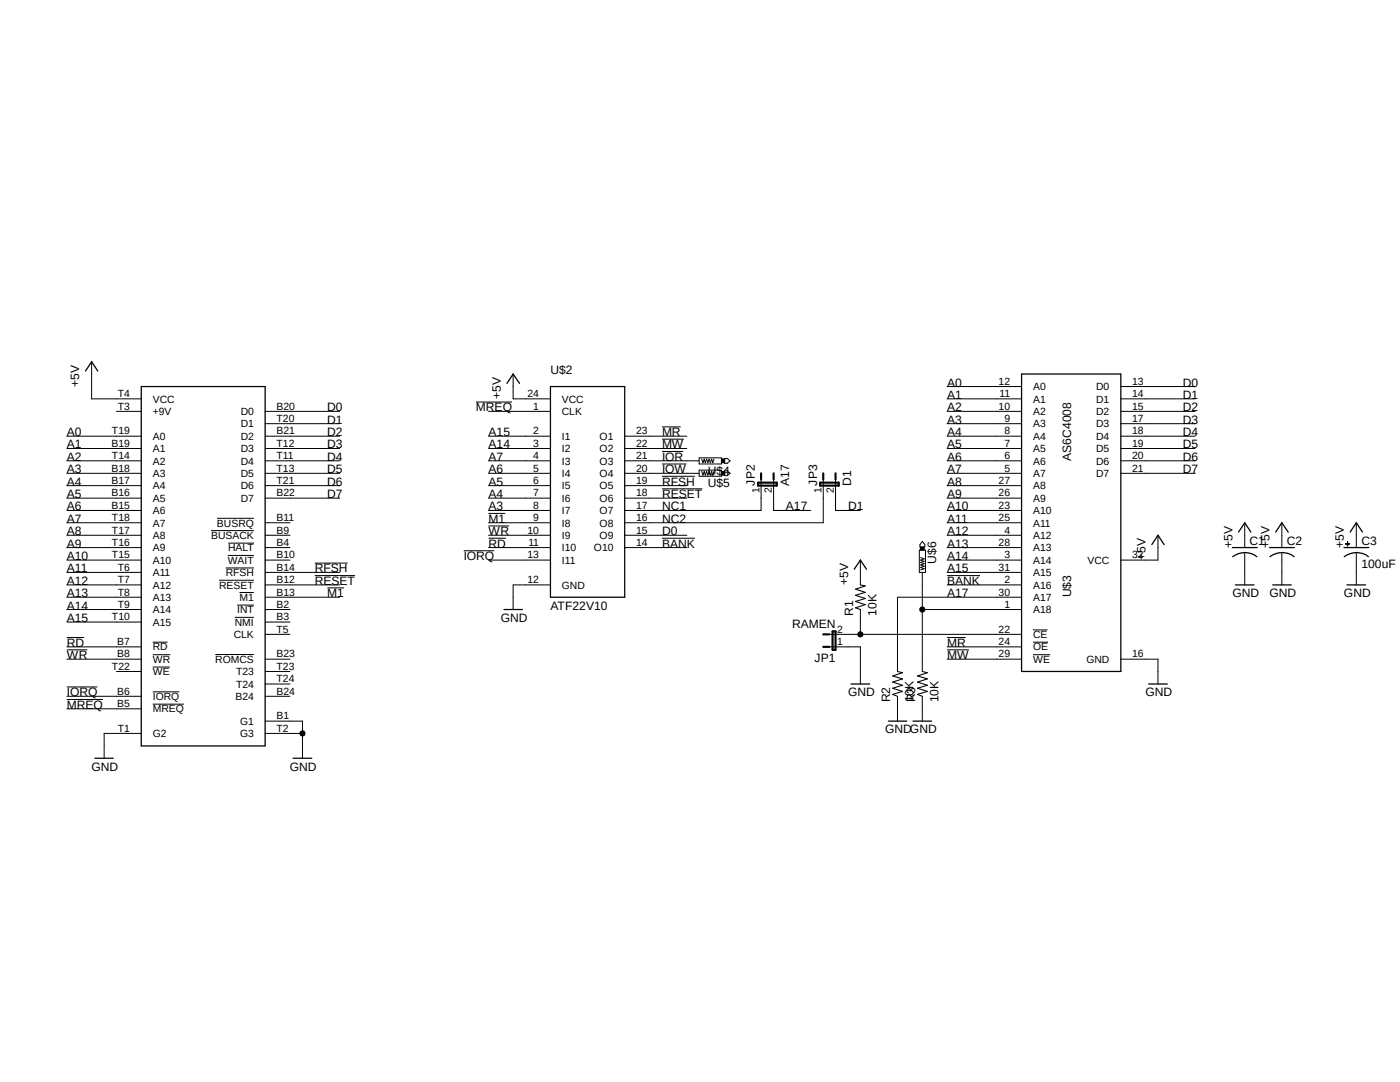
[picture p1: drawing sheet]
<svg xmlns="http://www.w3.org/2000/svg" width="279mm" height="216mm" viewBox="0 0 279 216" stroke-linecap="round" stroke-linejoin="round" font-family="sans-serif">
<path d="M12.7 69.9l266.7 84.5M279.4 69.9l-266.7 84.5" fill="none" stroke="#fff" stroke-width=".2"/>
<g fill="none" stroke="#000" stroke-width=".2">
<path d="M18.3 72.2v7.4h9.9M102.4 74.6v5h7.5M189 79.6h14.9M189 77.1h14.9M223.7 79.6h14.8M223.7 77.1h14.8M13.3 87h14.9M13.3 89.5h14.9M13.3 91.9h14.9M13.3 94.4h14.9M13.3 96.9h14.9M13.3 99.4h14.9"/>
<path d="M23.2 82.1h5M52.9 87h14.9M52.9 89.5h14.9M52.9 91.9h14.9M52.9 94.4h14.9M52.9 96.9h14.9M52.9 99.4h14.9M52.9 82.1h14.9M52.9 84.5h14.9M95 80.2h7.2M97.5 87h12.4M97.5 89.5h12.4"/>
<path d="M97.5 91.9h12.4M97.5 94.4h12.4M97.5 96.9h12.4M97.5 99.4h12.4M97.5 82.1h12.4M124.7 87h12.4M124.7 89.5h12.4M124.7 91.9h14.8M124.7 94.4h14.8M124.7 96.9h12.4M124.7 99.4h12.4M132.1 85.2h3.7"/>
<path d="M132.1 87.6h4.4M132.1 90.1h4.3M132.1 92.6h4.9M132.1 95h6.6M132.1 97.5h8.1M139.5 91.4h4.5v1.2h-4.5zM139.5 93.8h4.5v1.2h-4.5zM140 91.6l.3 .7 .2-.7 .3 .7 .2-.7 .3 .7 .2-.7 .3 .7 .2-.7 .2 .7 .3-.7M140 94.1l.3 .7 .2-.7 .3 .7 .2-.7 .3 .7 .2-.7 .3 .7 .2-.7 .2 .7 .3-.7M144 91.6h.6v.7h-.6zM144 94.1h.6v.7h-.6zM144.6 91.5h.5l.6 .4-.6 .6h-.5z"/>
<path d="M144.6 93.9h.5l.6 .5-.6 .5h-.5zM151.9 95.7v6.2h-27.2M154.4 95.7v6.2h7.4M164.3 95.7v8.6h-39.6M166.8 95.7v6.2h4.9M189 87h14.9M189 89.5h14.9M189 91.9h14.9M189 94.4h14.9M189 96.9h14.9M189 99.4h14.9M189 82.1h14.9"/>
<path d="M189 84.5h14.9M223.7 87h14.8M223.7 89.5h14.8M223.7 91.9h14.8M223.7 94.4h14.8M223.7 82.1h14.8M223.7 84.5h14.8M13.3 101.9h14.9M13.3 104.3h14.9M13.3 106.8h14.9M13.3 109.3h14.9M13.3 111.8h14.9"/>
<path d="M13.3 114.2h14.9M13.3 116.7h14.9M13.3 119.2h14.9M42.1 105.9h8.6M43.3 103.4h7.4M43.7 115.8h7M45 113.3h5.7M45.5 110.8h5.2M45.6 108.4h5.1M47.8 118.2h2.9M52.9 104.3h5M52.9 106.8h5"/>
<path d="M52.9 109.3h5M52.9 111.8h5M52.9 114.2h14.9M52.9 116.7h14.9M52.9 119.2h14.9M62.8 114.9h8.1M62.8 112.4h6.6M65.3 117.3h3.4M92.5 109.9h6.1M97.5 102.4h3.3M97.5 107.4h3.5M97.5 104.9h4.1"/>
<path d="M97.5 101.9h12.4M97.5 104.3h12.4M97.5 106.8h12.4M97.5 109.3h12.4M97.5 111.8h12.4M109.9 116.7h-7.5v4.9M124.7 106.8h12.4M124.7 109.3h12.4M132.1 107.4h6.6M171.7 111.8v4.9M183.5 109.8h1.2v4.4h-1.2zM183.7 109.2h.7v.6h-.7z"/>
<path d="M183.7 111.3l.7 .2-.7 .3 .7 .2-.7 .2 .7 .3-.7 .2 .7 .3-.7 .2 .7 .3-.7 .2M184.1 114.2v19.8M184.1 108l.5 .7v.4h-1v-.4zM189 114.9h6.6M189 101.9h14.9M189 104.3h14.9M189 106.8h14.9M189 109.3h14.9M189 111.8h14.9M189 114.2h14.9M189 116.7h14.9M203.9 119.2h-24.8v14.8"/>
<path d="M231.1 106.8v5h-7.4M248.4 104.3v5M248.4 110.3v6.4M255.8 104.3v5M255.8 110.3v6.4M268.5 108.5l.9 .1zM268.9 108.1l.1 .9zM270.7 104.3v5M270.7 110.3v6.4M13.3 139.6h7.2M13.3 127.2h3.5M13.3 129.7h4.1"/>
<path d="M13.3 137.1h6.1M13.3 121.6h14.9M13.3 124.1h14.9M13.3 138.9h14.9M13.3 129.1h14.9M13.3 131.5h14.9M23.2 134h5M30.5 138h5.3M30.5 128.1h2.9M30.5 130.6h3.5M30.5 133.1h3.4M43 130.6h7.7"/>
<path d="M46.9 123.2h3.8M47.3 120.7h3.4M52.9 121.6h5M52.9 124.1h5M52.9 138.9h5M52.9 131.5h5M52.9 134h5M52.9 136.5h5M52.9 126.6h5M165.5 129.1h6.2v7.4M165.5 126.6h38.4M171.7 121.6v5"/>
<path d="M179.1 138.9v5M184.1 121.6h19.8M184.1 138.9v5M189 127.2h3.7M189 129.7h4.4M189 129.1h14.9M189 131.5h14.9M206.2 128.1h3M206.2 130.6h3.4M206.2 125.7h2.8M223.7 131.5h7.4v5M13.3 141.4h14.9"/>
<path d="M28.2 146.3h-7.4v5M30.5 140.5h6.2M52.9 143.9h7.5v7.4M52.9 146.3h7.5"/>
<circle cx="171.7" cy="126.6" r=".51"/>
<circle cx="184.1" cy="121.6" r=".51"/>
<circle cx="60.4" cy="146.3" r=".51"/>
</g>
<g fill="none" stroke="#000" stroke-width=".25">
<path d="M17.1 74l1.2-1.8 1.2 1.8M28.2 77.1h24.7v71.7h-24.7zM101.2 76.5l1.2-1.9 1.3 1.9M109.9 77.1h14.8v42.1h-14.8zM203.9 74.6h19.8v59.4h-19.8zM170.5 113.6l1.2-1.8 1.2 1.8M229.9 108.7l1.2-1.9 1.2 1.9M246 109.3h4.9M246.5 116.7h3.8M247.2 106.2l1.2-1.9 1.2 1.9M248.4 110.2a3.8 3.8 0 0 1 2.4 .9M248.4 110.3a4.1 4.1 0 0 0-2.4 .8"/>
<path d="M253.4 109.3h4.9M254 116.7h3.7M254.6 106.2l1.2-1.9 1.3 1.9M255.8 110.2a3.8 3.8 0 0 1 2.5 .9M255.8 110.3a3.9 3.9 0 0 0-2.4 .8M268.2 109.3h5M268.8 116.7h3.7M269.5 106.2l1.2-1.9 1.2 1.9M270.7 110.2a3.8 3.8 0 0 1 2.4 .9M270.7 110.3a4.1 4.1 0 0 0-2.4 .8M100.6 121.6h3.7M169.8 136.5h3.8"/>
<path d="M229.2 136.5h3.8M18.9 151.3h3.7M58.5 151.3h3.7M177.3 143.9h3.7M182.2 143.9h3.7"/>
</g>
<path d="M151.3 96.3h3.7v.6h-3.7zM151.9 94.4v1.3M154.4 94.4v1.3M163.7 96.3h3.7v.6h-3.7zM164.3 94.4v1.3M166.8 94.4v1.3M164.3 129.1h1.2M164.3 126.6h1.2M166.2 126h.6v3.7h-.6z" fill="none" stroke="#000" stroke-width=".42"/>
<path d="M171.7 116.7l1 .2-2 .7 2 .6-2 .6 2 .6-2 .6 2 .6-2 .7 1 .3M179.1 134l1 .2-2 .7 2 .6-2 .6 2 .6-2 .6 2 .7-2 .6 1 .3M184.1 134l1 .2-2 .7 2 .6-2 .6 2 .6-2 .6 2 .7-2 .6 1 .3" fill="none" stroke="#000" stroke-width=".21"/>
<g fill="#000">
<path d="M144 91.6h.6v.7h-.6z" fill-rule="evenodd"/>
<path d="M144 94.1h.6v.7h-.6z" fill-rule="evenodd"/>
<path d="M183.7 109.2h.7v.6h-.7z" fill-rule="evenodd"/>
<path d="M268.5 108.5l.9 .1z" fill-rule="evenodd"/>
<path d="M268.9 108.1l.1 .9z" fill-rule="evenodd"/>
<circle cx="171.7" cy="126.6" r=".51"/>
<circle cx="184.1" cy="121.6" r=".51"/>
<circle cx="60.4" cy="146.3" r=".51"/>
</g>
<g font-size="2.4">
<text x="15.8" y="77.1" transform="rotate(-90 15.8 77.1)">+5V</text>
<text x="109.9" y="74.7">U$2</text>
<text x="189" y="77.1">A0</text>
<text x="236.1" y="77.1">D0</text>
<text x="65.3" y="82.1">D0</text>
<text x="95" y="82.1">MREQ</text>
<text x="99.9" y="79.6" transform="rotate(-90 99.9 79.6)">+5V</text>
<text x="189" y="79.6">A1</text>
<text x="189" y="82.1">A2</text>
<text x="236.1" y="79.6">D1</text>
<text x="236.1" y="82.1">D2</text>
<text x="13.3" y="87">A0</text>
<text x="13.3" y="89.5">A1</text>
<text x="65.3" y="84.5">D1</text>
<text x="65.3" y="87">D2</text>
<text x="65.3" y="89.5">D3</text>
<text x="97.5" y="87">A15</text>
<text x="97.5" y="89.5">A14</text>
<text x="132.1" y="87">MR</text>
<text x="132.1" y="89.5">MW</text>
<text x="189" y="89.5">A5</text>
<text x="189" y="87">A4</text>
<text x="189" y="84.5">A3</text>
<text x="236.1" y="84.5">D3</text>
<text x="236.1" y="87">D4</text>
<text x="236.1" y="89.5">D5</text>
<text x="13.3" y="91.9">A2</text>
<text x="13.3" y="94.4">A3</text>
<text x="65.3" y="91.9">D4</text>
<text x="65.3" y="94.4">D5</text>
<text x="97.5" y="91.9">A7</text>
<text x="97.5" y="94.4">A6</text>
<text x="132.1" y="91.9">IOR</text>
<text x="132.1" y="94.4">IOW</text>
<text x="141.3" y="94.7">U$4</text>
<text x="189" y="94.4">A7</text>
<text x="189" y="91.9">A6</text>
<text x="213.8" y="91.9" transform="rotate(-90 213.8 91.9)">AS6C4008</text>
<text x="236.1" y="91.9">D6</text>
<text x="236.1" y="94.4">D7</text>
<text x="13.3" y="101.9">A6</text>
<text x="13.3" y="99.4">A5</text>
<text x="13.3" y="96.9">A4</text>
<text x="65.3" y="96.9">D6</text>
<text x="65.3" y="99.4">D7</text>
<text x="97.5" y="96.9">A5</text>
<text x="97.5" y="99.4">A4</text>
<text x="97.5" y="101.9">A3</text>
<text x="132.1" y="96.9">RFSH</text>
<text x="132.1" y="99.4">RESET</text>
<text x="132.1" y="101.9">NC1</text>
<text x="141.3" y="97.2">U$5</text>
<text x="150.7" y="96.9" transform="rotate(-90 150.7 96.9)">JP2</text>
<text x="156.8" y="101.9">A17</text>
<text x="157.5" y="96.9" transform="rotate(-90 157.5 96.9)">A17</text>
<text x="163.1" y="96.9" transform="rotate(-90 163.1 96.9)">JP3</text>
<text x="169.2" y="101.9">D1</text>
<text x="169.8" y="96.9" transform="rotate(-90 169.8 96.9)">D1</text>
<text x="189" y="96.9">A8</text>
<text x="189" y="99.4">A9</text>
<text x="189" y="101.9">A10</text>
<text x="13.3" y="106.8">A8</text>
<text x="13.3" y="104.3">A7</text>
<text x="97.5" y="104.3">M1</text>
<text x="97.5" y="106.8">WR</text>
<text x="132.1" y="106.8">D0</text>
<text x="132.1" y="104.3">NC2</text>
<text x="189" y="104.3">A11</text>
<text x="189" y="106.8">A12</text>
<text x="13.3" y="109.3">A9</text>
<text x="13.3" y="111.8">A10</text>
<text x="92.5" y="111.8">IORQ</text>
<text x="97.5" y="109.3">RD</text>
<text x="132.1" y="109.3">BANK</text>
<text x="186.8" y="112.5" transform="rotate(-90 186.8 112.5)">U$6</text>
<text x="189" y="109.3">A13</text>
<text x="189" y="111.8">A14</text>
<text x="228.6" y="111.8" transform="rotate(-90 228.6 111.8)">+5V</text>
<text x="246" y="109.3" transform="rotate(-90 246 109.3)">+5V</text>
<text x="249.4" y="108.7">C1</text>
<text x="253.4" y="109.3" transform="rotate(-90 253.4 109.3)">+5V</text>
<text x="256.8" y="108.7">C2</text>
<text x="268.2" y="109.3" transform="rotate(-90 268.2 109.3)">+5V</text>
<text x="271.7" y="108.7">C3</text>
<text x="271.7" y="113.4">100uF</text>
<text x="13.3" y="114.2">A11</text>
<text x="13.3" y="116.7">A12</text>
<text x="13.3" y="119.2">A13</text>
<text x="62.8" y="114.2">RFSH</text>
<text x="62.8" y="116.7">RESET</text>
<text x="65.3" y="119.2">M1</text>
<text x="169.2" y="116.7" transform="rotate(-90 169.2 116.7)">+5V</text>
<text x="189" y="114.2">A15</text>
<text x="189" y="116.7">BANK</text>
<text x="189" y="119.2">A17</text>
<text x="213.8" y="119.2" transform="rotate(-90 213.8 119.2)">U$3</text>
<text x="246" y="119.2">GND</text>
<text x="253.4" y="119.2">GND</text>
<text x="268.2" y="119.2">GND</text>
<text x="13.3" y="124.1">A15</text>
<text x="13.3" y="121.6">A14</text>
<text x="99.9" y="124.1">GND</text>
<text x="109.9" y="121.6">ATF22V10</text>
<text x="158.1" y="125.2">RAMEN</text>
<text x="170.3" y="122.9" transform="rotate(-90 170.3 122.9)">R1</text>
<text x="174.9" y="122.9" transform="rotate(-90 174.9 122.9)">10K</text>
<text x="13.3" y="129.1">RD</text>
<text x="13.3" y="131.5">WR</text>
<text x="189" y="129.1">MR</text>
<text x="189" y="131.5">MW</text>
<text x="162.6" y="132">JP1</text>
<text x="13.3" y="141.4">MREQ</text>
<text x="13.3" y="138.9">IORQ</text>
<text x="169.2" y="138.9">GND</text>
<text x="177.7" y="140.2" transform="rotate(-90 177.7 140.2)">R2</text>
<text x="182.3" y="140.2" transform="rotate(-90 182.3 140.2)">10K</text>
<text x="182.6" y="140.2" transform="rotate(-90 182.6 140.2)">R3</text>
<text x="187.3" y="140.2" transform="rotate(-90 187.3 140.2)">10K</text>
<text x="228.6" y="138.9">GND</text>
<text x="176.7" y="146.3">GNDGND</text>
<text x="18.3" y="153.8">GND</text>
<text x="57.9" y="153.8">GND</text>
</g>
<g font-size="2.1">
<text x="199.3" y="76.8">12</text>
<text x="206.2" y="77.9">A0</text>
<text x="218.8" y="77.9">D0</text>
<text x="225.9" y="76.8">13</text>
<text x="23.5" y="79.2">T4</text>
<text x="23.5" y="81.7">T3</text>
<text x="30.5" y="80.3">VCC</text>
<text x="30.5" y="82.8">+9V</text>
<text x="48" y="82.8">D0</text>
<text x="55.2" y="81.7">B20</text>
<text x="105.3" y="79.2">24</text>
<text x="106.4" y="81.7">1</text>
<text x="112.1" y="80.3">VCC</text>
<text x="112.1" y="82.8">CLK</text>
<text x="199.3" y="81.7">10</text>
<text x="199.5" y="79.2">11</text>
<text x="206.2" y="80.3">A1</text>
<text x="206.2" y="82.8">A2</text>
<text x="218.8" y="80.3">D1</text>
<text x="218.8" y="82.8">D2</text>
<text x="225.9" y="79.2">14</text>
<text x="225.9" y="81.7">15</text>
<text x="22.2" y="89.2">B19</text>
<text x="22.4" y="86.7">T19</text>
<text x="30.5" y="87.8">A0</text>
<text x="48" y="85.3">D1</text>
<text x="48" y="87.8">D2</text>
<text x="55.2" y="84.2">T20</text>
<text x="55.2" y="86.7">B21</text>
<text x="55.2" y="89.2">T12</text>
<text x="106.4" y="86.7">2</text>
<text x="106.4" y="89.2">3</text>
<text x="112.1" y="87.8">I1</text>
<text x="119.7" y="87.8">O1</text>
<text x="127" y="86.7">23</text>
<text x="127" y="89.2">22</text>
<text x="200.4" y="84.2">9</text>
<text x="200.4" y="86.7">8</text>
<text x="200.4" y="89.2">7</text>
<text x="206.2" y="85.3">A3</text>
<text x="206.2" y="87.8">A4</text>
<text x="218.8" y="85.3">D3</text>
<text x="218.8" y="87.8">D4</text>
<text x="225.9" y="84.2">17</text>
<text x="225.9" y="86.7">18</text>
<text x="225.9" y="89.2">19</text>
<text x="22.2" y="94.1">B18</text>
<text x="22.4" y="91.6">T14</text>
<text x="30.5" y="90.3">A1</text>
<text x="30.5" y="92.7">A2</text>
<text x="30.5" y="95.2">A3</text>
<text x="48" y="90.2">D3</text>
<text x="48" y="92.7">D4</text>
<text x="48" y="95.2">D5</text>
<text x="55.2" y="91.6">T11</text>
<text x="55.2" y="94.1">T13</text>
<text x="106.4" y="91.6">4</text>
<text x="106.4" y="94.1">5</text>
<text x="112.1" y="90.3">I2</text>
<text x="112.1" y="92.7">I3</text>
<text x="112.1" y="95.2">I4</text>
<text x="119.7" y="90.2">O2</text>
<text x="119.7" y="92.7">O3</text>
<text x="119.7" y="95.2">O4</text>
<text x="127" y="91.6">21</text>
<text x="127" y="94.1">20</text>
<text x="200.4" y="91.6">6</text>
<text x="200.4" y="94.1">5</text>
<text x="206.2" y="90.3">A5</text>
<text x="206.2" y="92.7">A6</text>
<text x="206.2" y="95.2">A7</text>
<text x="218.8" y="90.2">D5</text>
<text x="218.8" y="92.7">D6</text>
<text x="218.8" y="95.2">D7</text>
<text x="225.9" y="91.6">20</text>
<text x="225.9" y="94.1">21</text>
<text x="22.2" y="96.6">B17</text>
<text x="22.2" y="99">B16</text>
<text x="22.2" y="101.5">B15</text>
<text x="30.5" y="97.7">A4</text>
<text x="30.5" y="100.1">A5</text>
<text x="48" y="97.7">D6</text>
<text x="48" y="100.1">D7</text>
<text x="55.2" y="96.6">T21</text>
<text x="55.2" y="99">B22</text>
<text x="106.4" y="96.6">6</text>
<text x="106.4" y="99">7</text>
<text x="106.4" y="101.5">8</text>
<text x="112.1" y="97.7">I5</text>
<text x="112.1" y="100.1">I6</text>
<text x="119.7" y="97.7">O5</text>
<text x="119.7" y="100.1">O6</text>
<text x="127" y="96.6">19</text>
<text x="127" y="99">18</text>
<text x="127" y="101.5">17</text>
<text x="151.6" y="98.4" transform="rotate(-90 151.6 98.4)">1</text>
<text x="154.1" y="98.4" transform="rotate(-90 154.1 98.4)">2</text>
<text x="164" y="98.4" transform="rotate(-90 164 98.4)">1</text>
<text x="166.4" y="98.4" transform="rotate(-90 166.4 98.4)">2</text>
<text x="199.3" y="96.6">27</text>
<text x="199.3" y="99">26</text>
<text x="199.3" y="101.5">23</text>
<text x="206.2" y="97.7">A8</text>
<text x="206.2" y="100.1">A9</text>
<text x="22.4" y="104">T18</text>
<text x="22.4" y="106.5">T17</text>
<text x="30.5" y="102.6">A6</text>
<text x="30.5" y="105.1">A7</text>
<text x="30.5" y="107.5">A8</text>
<text x="42.1" y="107.5">BUSACK</text>
<text x="43.3" y="105.1">BUSRQ</text>
<text x="55.2" y="104">B11</text>
<text x="55.2" y="106.5">B9</text>
<text x="105.3" y="106.5">10</text>
<text x="106.4" y="104">9</text>
<text x="112.1" y="102.6">I7</text>
<text x="112.1" y="105.1">I8</text>
<text x="112.1" y="107.5">I9</text>
<text x="119.7" y="102.6">O7</text>
<text x="119.7" y="105.1">O8</text>
<text x="119.7" y="107.5">O9</text>
<text x="127" y="104">16</text>
<text x="127" y="106.5">15</text>
<text x="199.3" y="104">25</text>
<text x="200.4" y="106.5">4</text>
<text x="206.2" y="102.6">A10</text>
<text x="206.2" y="105.1">A11</text>
<text x="206.2" y="107.5">A12</text>
<text x="22.4" y="108.9">T16</text>
<text x="22.4" y="111.4">T15</text>
<text x="23.5" y="113.9">T6</text>
<text x="30.5" y="110">A9</text>
<text x="30.5" y="112.5">A10</text>
<text x="45.5" y="112.5">WAIT</text>
<text x="45.6" y="110">HALT</text>
<text x="55.2" y="108.9">B4</text>
<text x="55.2" y="111.4">B10</text>
<text x="55.2" y="113.9">B14</text>
<text x="105.3" y="111.4">13</text>
<text x="105.5" y="108.9">11</text>
<text x="112.1" y="110">I10</text>
<text x="112.1" y="112.5">I11</text>
<text x="118.5" y="110">O10</text>
<text x="127" y="108.9">14</text>
<text x="199.3" y="108.9">28</text>
<text x="199.3" y="113.9">31</text>
<text x="200.4" y="111.4">3</text>
<text x="206.2" y="110">A13</text>
<text x="206.2" y="112.5">A14</text>
<text x="217" y="112.5">VCC</text>
<text x="225.9" y="111.4">32</text>
<text x="23.5" y="116.3">T7</text>
<text x="23.5" y="118.8">T8</text>
<text x="30.5" y="115">A11</text>
<text x="30.5" y="117.4">A12</text>
<text x="30.5" y="119.9">A13</text>
<text x="43.7" y="117.4">RESET</text>
<text x="45" y="115">RFSH</text>
<text x="47.8" y="119.9">M1</text>
<text x="55.2" y="116.3">B12</text>
<text x="55.2" y="118.8">B13</text>
<text x="105.3" y="116.3">12</text>
<text x="112.1" y="117.4">GND</text>
<text x="199.3" y="118.8">30</text>
<text x="200.4" y="116.3">2</text>
<text x="206.2" y="115">A15</text>
<text x="206.2" y="117.4">A16</text>
<text x="206.2" y="119.9">A17</text>
<text x="22.4" y="123.8">T10</text>
<text x="23.5" y="121.3">T9</text>
<text x="30.5" y="122.4">A14</text>
<text x="30.5" y="124.8">A15</text>
<text x="46.9" y="124.8">NMI</text>
<text x="47.3" y="122.4">INT</text>
<text x="55.2" y="121.3">B2</text>
<text x="55.2" y="123.8">B3</text>
<text x="200.4" y="121.3">1</text>
<text x="206.2" y="122.4">A18</text>
<text x="23.4" y="128.7">B7</text>
<text x="23.4" y="131.2">B8</text>
<text x="30.5" y="129.8">RD</text>
<text x="46.7" y="127.3">CLK</text>
<text x="55.2" y="126.2">T5</text>
<text x="55.2" y="131.2">B23</text>
<text x="167.1" y="128.7">1</text>
<text x="167.1" y="126.2">2</text>
<text x="199.3" y="126.2">22</text>
<text x="199.3" y="128.7">24</text>
<text x="199.3" y="131.2">29</text>
<text x="206.2" y="127.3">CE</text>
<text x="206.2" y="129.8">OE</text>
<text x="225.9" y="131.2">16</text>
<text x="22.4" y="133.6">T22</text>
<text x="30.5" y="134.7">WE</text>
<text x="30.5" y="132.3">WR</text>
<text x="43" y="132.2">ROMCS</text>
<text x="47.1" y="134.7">T23</text>
<text x="47.1" y="137.2">T24</text>
<text x="55.2" y="133.6">T23</text>
<text x="55.2" y="136.1">T24</text>
<text x="206.2" y="132.3">WE</text>
<text x="216.8" y="132.2">GND</text>
<text x="23.4" y="138.6">B6</text>
<text x="23.4" y="141.1">B5</text>
<text x="30.5" y="142.2">MREQ</text>
<text x="30.5" y="139.7">IORQ</text>
<text x="47" y="139.7">B24</text>
<text x="55.2" y="143.6">B1</text>
<text x="55.2" y="138.6">B24</text>
<text x="23.5" y="146">T1</text>
<text x="30.5" y="147.1">G2</text>
<text x="47.9" y="144.7">G1</text>
<text x="47.9" y="147.1">G3</text>
<text x="55.2" y="146">T2</text>
</g>
</svg>
